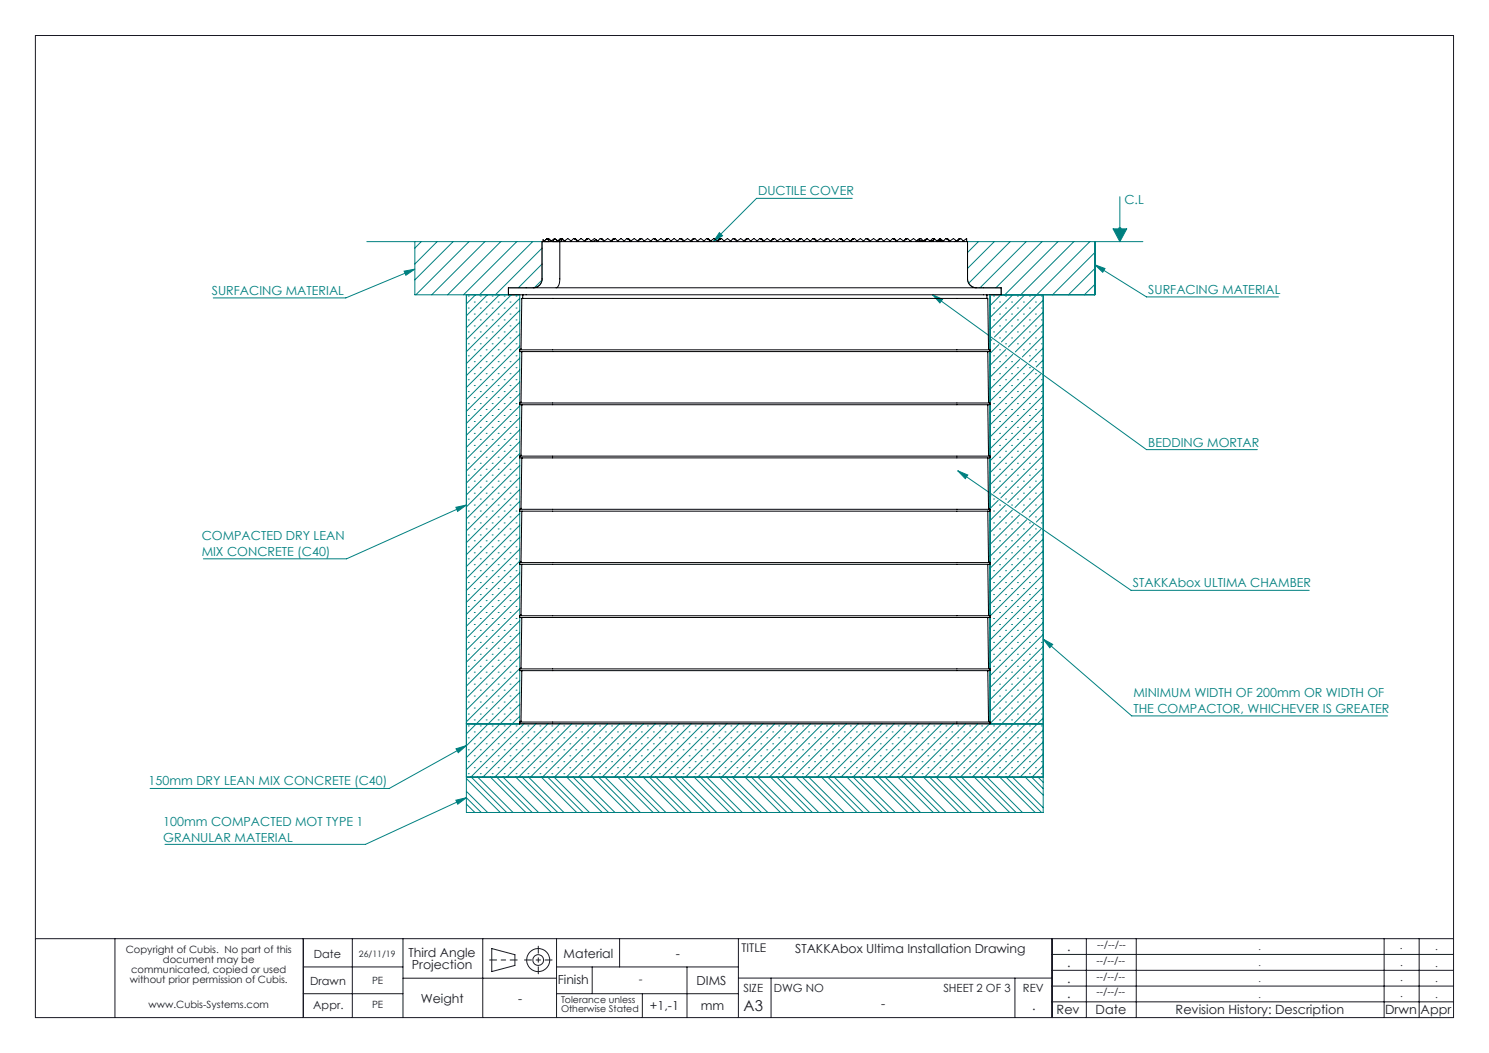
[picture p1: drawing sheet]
<svg xmlns="http://www.w3.org/2000/svg" width="420mm" height="297mm" viewBox="0 0 420 297" stroke-linecap="round" stroke-linejoin="round" font-family="sans-serif">
<g fill="none" stroke="#191924" stroke-width=".28">
<path d="M10 10h400v277h-400zM10 264.8h400M32.4 264.8v22.2M85.5 264.8v22.2M85.5 272.7h28.2M99.4 264.8v22.2M113.7 275.9h43.3M113.7 264.8v22.2M136.2 264.8v22.2M138.7 267.5l6.5 1.8v3l-6.5 1.7zM157 264.8v22.2M157 272.7h51.3"/>
<path d="M167 272.7v7.6M174.8 264.8v7.9M193.8 272.7v14.3M208.3 275.9h88.5M208.3 264.8v22.2M217.5 275.9v11.1M286.3 275.9v11.1M296.8 269.2h113.2M296.8 273.7h113.2M296.8 278.1h113.2M296.8 264.8v22.2M306.4 264.8v22.2"/>
<path d="M320.5 264.8v22.2M390.4 264.8v22.2M400.3 264.8v22.2M85.5 280.3h28.2M157 280.3h51.3M181.2 280.3v6.7M296.8 282.6h113.2"/>
<circle cx="151.8" cy="270.8" r="3.2"/>
<circle cx="151.8" cy="270.8" r="1.51"/>
</g>
<g fill="none" stroke="#008080" stroke-width=".28">
<path d="M315.9 55.5v12.7M103.5 68.2h49.4v10.5a2.46 2.46 0 0 1-2.5 2.5h-7v1.9M117 68.2v14.9h29.6v121M118.8 68.2l-1.8 1.8M123.3 68.2l-6.3 6.3M127.8 68.2l-10.8 10.7M132.3 68.2l-15 14.9M136.8 68.2l-15 14.9M141.3 68.2l-15 14.9M145.8 68.2l-15.1 14.9M150.2 68.2l-14.9 14.9M152.9 70l-13.2 13.1"/>
<path d="M152.9 74.5l-6.7 6.7M152.9 79l-2.2 2.1M276 68.2l-3.1 3M280.5 68.2l-7.6 7.5M284.9 68.2l-11.7 11.7M289.5 68.2l-13.1 13M293.9 68.2l-13 13M298.4 68.2l-15 14.9M302.9 68.2l-15 14.9M307.4 68.2l-26.9 26.9M308.8 68.2v14.9h-29.5v121M308.8 71.2l-11.9 11.9"/>
<path d="M308.8 75.7l-7.4 7.4M314 64.6h3.8l-1.9 3.6zM315.5 64.2l.7 .7M316.2 64.2l-.7 .7M322.4 68.2h-49.5v10.5a2.52 2.52 0 0 0 2.5 2.5h7v1.9M131.6 83.1v146.1h162.7v-146.1M132.1 83.5h.1M132.1 86.9h.1M132.1 90.2h.1M132.1 93.6h.1M132.1 97h.1M133.8 85.2h.1"/>
<path d="M133.8 88.6h.1M133.8 91.9h.1M133.8 95.3h.1M133.8 98.7h.1M134.1 83.1l-2.5 2.6M135.5 83.5h.1M135.5 86.9h.1M135.5 90.2h.1M135.5 93.6h.1M135.5 97h.1M137.1 85.2h.1M137.1 88.6h.1"/>
<path d="M137.1 91.9h.1M137.1 95.3h.1M137.1 98.7h.1M137.5 83.1l-5.9 6M138.8 83.5h.1M138.8 86.9h.1M138.8 90.2h.1M138.8 93.6h.1M138.8 97h.1M140.5 85.2h.1M140.5 88.6h.1M140.5 91.9h.1"/>
<path d="M140.5 95.3h.1M140.5 98.7h.1M140.9 83.1l-9.3 9.4M142.2 83.5h.1M142.2 86.9h.1M142.2 90.2h.1M142.2 93.6h.1M142.2 97h.1M143.9 85.2h.1M143.9 88.6h.1M143.9 91.9h.1M143.9 95.3h.1"/>
<path d="M143.9 98.7h.1M144.2 83.1l-12.6 12.7M145.6 83.5h.1M145.6 86.9h.1M145.6 90.2h.1M145.6 93.6h.1M145.6 97h.1M146.6 84.1l-15 15.1M146.6 87.5l-15 15M146.6 90.9l-15 15M146.6 94.3l-15 15M146.6 97.6l-15 15.1"/>
<path d="M279.8 95.8l-.5 .5M280.2 83.5h.1M280.2 86.9h.1M280.2 90.2h.1M280.2 93.6h.1M280.2 97h.1M281.8 97.2l-2.5 2.5M281.9 85.2h.1M281.9 88.6h.1M281.9 91.9h.1M281.9 95.3h.1M281.9 98.7h.1"/>
<path d="M282.3 83.1l-3 3.1M283.6 83.5h.1M283.6 86.9h.1M283.6 90.2h.1M283.6 93.6h.1M283.6 97h.1M283.7 98.6l-4.4 4.4M285.3 85.2h.1M285.3 88.6h.1M285.3 91.9h.1M285.3 95.3h.1M285.7 100l-6.4 6.4"/>
<path d="M285.7 83.1l-6.4 6.5M287 83.5h.1M287 86.9h.1M287 90.2h.1M287 93.6h.1M287 97h.1M288.7 85.2h.1M288.7 88.6h.1M288.7 91.9h.1M288.7 95.3h.1M288.7 98.7h.1M289 83.1l-9.7 9.9"/>
<path d="M290.4 83.5h.1M290.4 86.9h.1M290.4 90.2h.1M290.4 93.6h.1M290.4 97h.1M292.1 85.2h.1M292.1 88.6h.1M292.1 91.9h.1M292.1 95.3h.1M292.1 98.7h.1M293.7 83.5h.1M293.7 86.9h.1"/>
<path d="M293.7 90.2h.1M293.7 93.6h.1M293.7 97h.1M294.3 84.7l-11.8 11.7M294.3 94.8l-5.9 5.9M294.3 98.1l-4 4M294.3 88l-9.9 9.9M294.3 91.4l-7.9 7.9M308.8 80.2l-2.9 2.9M132.1 100.4h.1M132.1 103.7h.1M132.1 107.1h.1"/>
<path d="M132.1 110.5h.1M132.1 113.8h.1M132.1 117.2h.1M133.8 102h.1M133.8 105.4h.1M133.8 108.8h.1M133.8 112.1h.1M133.8 115.5h.1M133.8 118.9h.1M135.5 100.4h.1M135.5 103.7h.1M135.5 107.1h.1"/>
<path d="M135.5 110.5h.1M135.5 113.8h.1M135.5 117.2h.1M137.1 102h.1M137.1 105.4h.1M137.1 108.8h.1M137.1 112.1h.1M137.1 115.5h.1M137.1 118.9h.1M138.8 100.4h.1M138.8 103.7h.1M138.8 107.1h.1"/>
<path d="M138.8 110.5h.1M138.8 113.8h.1M138.8 117.2h.1M140.5 102h.1M140.5 105.4h.1M140.5 108.8h.1M140.5 112.1h.1M140.5 115.5h.1M140.5 118.9h.1M142.2 100.4h.1M142.2 103.7h.1M142.2 107.1h.1"/>
<path d="M142.2 110.5h.1M142.2 113.8h.1M142.2 117.2h.1M143.9 102h.1M143.9 105.4h.1M143.9 108.8h.1M143.9 112.1h.1M143.9 115.5h.1M143.9 118.9h.1M145.6 100.4h.1M145.6 103.7h.1M145.6 107.1h.1"/>
<path d="M145.6 110.5h.1M145.6 113.8h.1M145.6 117.2h.1M146.6 101l-15 15M146.6 104.3l-15 15.1M146.6 107.7l-15 15.1M146.6 111.1l-15 15M146.6 114.5l-15 15M146.6 117.8l-15 15.1M280.2 100.4h.1M280.2 103.7h.1M280.2 107.1h.1"/>
<path d="M280.2 110.5h.1M280.2 113.8h.1M280.2 117.2h.1M281.9 102h.1M281.9 105.4h.1M281.9 108.8h.1M281.9 112.1h.1M281.9 115.5h.1M281.9 118.9h.1M283.6 100.4h.1M283.6 103.7h.1M283.6 107.1h.1"/>
<path d="M283.6 110.5h.1M283.6 113.8h.1M283.6 117.2h.1M285.3 102h.1M285.3 105.4h.1M285.3 108.8h.1M285.3 112.1h.1M285.3 115.5h.1M285.3 118.9h.1M287 103.7h.1M287 107.1h.1M287 110.5h.1"/>
<path d="M287 113.8h.1M287 117.2h.1M287.6 101.4l-8.3 8.4M288.7 105.4h.1M288.7 108.8h.1M288.7 112.1h.1M288.7 115.5h.1M288.7 118.9h.1M289.6 102.8l-10.3 10.3M290.4 100.4h.1M290.4 103.7h.1M290.4 107.1h.1"/>
<path d="M290.4 110.5h.1M290.4 113.8h.1M290.4 117.2h.1M291.6 104.2l-12.3 12.3M292.1 102h.1M292.1 105.4h.1M292.1 108.8h.1M292.1 112.1h.1M292.1 115.5h.1M292.1 118.9h.1M293.5 105.6l-14.2 14.3M293.7 100.4h.1"/>
<path d="M293.7 103.7h.1M293.7 107.1h.1M293.7 110.5h.1M293.7 113.8h.1M293.7 117.2h.1M294.3 111.6l-15 15M294.3 115l-15 15M294.3 101.5l-2 2M294.3 108.3l-15 15M294.3 118.4l-15 14.9M132.1 120.5h.1M132.1 123.9h.1"/>
<path d="M132.1 127.3h.1M132.1 130.7h.1M132.1 134h.1M132.1 137.4h.1M133.8 122.2h.1M133.8 125.6h.1M133.8 129h.1M133.8 132.4h.1M133.8 135.7h.1M133.8 139.1h.1M135.5 120.5h.1M135.5 123.9h.1"/>
<path d="M135.5 127.3h.1M135.5 130.7h.1M135.5 134h.1M135.5 137.4h.1M137.1 122.2h.1M137.1 125.6h.1M137.1 129h.1M137.1 132.4h.1M137.1 135.7h.1M137.1 139.1h.1M138.8 120.5h.1M138.8 123.9h.1"/>
<path d="M138.8 127.3h.1M138.8 130.7h.1M138.8 134h.1M138.8 137.4h.1M140.5 122.2h.1M140.5 125.6h.1M140.5 129h.1M140.5 132.4h.1M140.5 135.7h.1M140.5 139.1h.1M142.2 120.5h.1M142.2 123.9h.1"/>
<path d="M142.2 127.3h.1M142.2 130.7h.1M142.2 134h.1M142.2 137.4h.1M143.9 122.2h.1M143.9 125.6h.1M143.9 129h.1M143.9 132.4h.1M143.9 135.7h.1M143.9 139.1h.1M145.6 120.5h.1M145.6 123.9h.1"/>
<path d="M145.6 127.3h.1M145.6 130.7h.1M145.6 134h.1M145.6 137.4h.1M146.6 121.2l-15 15M146.6 124.6l-15 15M146.6 127.9l-14.9 14.9M146.6 131.3l-15 15M146.6 134.7l-15 15M146.6 138l-15 15.1M279.5 139.8l-.2 .3M280.2 120.5h.1"/>
<path d="M280.2 123.9h.1M280.2 127.3h.1M280.2 130.7h.1M280.2 134h.1M280.2 137.4h.1M281.9 122.2h.1M281.9 125.6h.1M281.9 129h.1M281.9 132.4h.1M281.9 135.7h.1M281.9 139.1h.1M283.6 120.5h.1"/>
<path d="M283.6 123.9h.1M283.6 127.3h.1M283.6 130.7h.1M283.6 134h.1M283.6 137.4h.1M285.3 122.2h.1M285.3 125.6h.1M285.3 129h.1M285.3 132.4h.1M285.3 135.7h.1M285.3 139.1h.1M287 120.5h.1"/>
<path d="M287 123.9h.1M287 127.3h.1M287 130.7h.1M287 134h.1M287 137.4h.1M288.7 122.2h.1M288.7 125.6h.1M288.7 129h.1M288.7 132.4h.1M288.7 135.7h.1M288.7 139.1h.1M290.4 120.5h.1"/>
<path d="M290.4 123.9h.1M290.4 127.3h.1M290.4 130.7h.1M290.4 134h.1M290.4 137.4h.1M292.1 122.2h.1M292.1 125.6h.1M292.1 129h.1M292.1 132.4h.1M292.1 135.7h.1M292.1 139.1h.1M293.7 120.5h.1"/>
<path d="M293.7 123.9h.1M293.7 127.3h.1M293.7 130.7h.1M293.7 134h.1M293.7 137.4h.1M294.3 121.7l-15 15M294.3 125.1l-14 14M294.3 128.4l-12 12M294.3 135.2l-8 8M294.3 138.6l-6 5.9M294.3 131.8l-10 10M132.1 140.8h.1"/>
<path d="M132.1 144.1h.1M132.1 147.5h.1M132.1 150.9h.1M132.1 154.2h.1M132.1 157.6h.1M133.8 142.4h.1M133.8 145.8h.1M133.8 149.2h.1M133.8 152.5h.1M133.8 155.9h.1M133.8 159.3h.1M135.5 140.8h.1"/>
<path d="M135.5 144.1h.1M135.5 147.5h.1M135.5 150.9h.1M135.5 154.2h.1M135.5 157.6h.1M137.1 142.4h.1M137.1 145.8h.1M137.1 149.2h.1M137.1 152.5h.1M137.1 155.9h.1M137.1 159.3h.1M138.8 140.8h.1"/>
<path d="M138.8 144.1h.1M138.8 147.5h.1M138.8 150.9h.1M138.8 154.2h.1M138.8 157.6h.1M140.5 142.4h.1M140.5 145.8h.1M140.5 149.2h.1M140.5 152.5h.1M140.5 155.9h.1M140.5 159.3h.1M142.2 140.8h.1"/>
<path d="M142.2 144.1h.1M142.2 147.5h.1M142.2 150.9h.1M142.2 154.2h.1M142.2 157.6h.1M143.9 142.4h.1M143.9 145.8h.1M143.9 149.2h.1M143.9 152.5h.1M143.9 155.9h.1M143.9 159.3h.1M145.6 140.8h.1"/>
<path d="M145.6 144.1h.1M145.6 147.5h.1M145.6 150.9h.1M145.6 154.2h.1M145.6 157.6h.1M146.6 141.4l-15 15.1M146.6 144.8l-15 15M146.6 148.1l-15 15.1M146.6 151.5l-15 15M146.6 154.9l-15 15M146.6 158.3l-15 15M280.2 140.8h.1"/>
<path d="M280.2 144.1h.1M280.2 147.5h.1M280.2 150.9h.1M280.2 154.2h.1M280.2 157.6h.1M281.6 141.1l-2.3 2.3M281.9 142.4h.1M281.9 145.8h.1M281.9 149.2h.1M281.9 152.5h.1M281.9 155.9h.1M281.9 159.3h.1"/>
<path d="M283.6 142.5l-4.3 4.3M283.6 140.8h.1M283.6 144.1h.1M283.6 147.5h.1M283.6 150.9h.1M283.6 154.2h.1M283.6 157.6h.1M285.3 142.4h.1M285.3 145.8h.1M285.3 149.2h.1M285.3 152.5h.1M285.3 155.9h.1"/>
<path d="M285.3 159.3h.1M285.6 143.9l-6.3 6.3M287 140.8h.1M287 147.5h.1M287 150.9h.1M287 154.2h.1M287 157.6h.1M287.6 145.2l-8.3 8.4M288.7 142.4h.1M288.7 149.2h.1M288.7 152.5h.1M288.7 155.9h.1"/>
<path d="M288.7 159.3h.1M289.6 146.6l-10.3 10.3M290.4 140.8h.1M290.4 144.1h.1M290.4 147.5h.1M290.4 150.9h.1M290.4 154.2h.1M290.4 157.6h.1M291.6 148l-12.3 12.3M292.1 142.4h.1M292.1 145.8h.1M292.1 149.2h.1"/>
<path d="M292.1 152.5h.1M292.1 155.9h.1M292.1 159.3h.1M293.6 149.3l-14.3 14.4M293.7 140.8h.1M293.7 144.1h.1M293.7 147.5h.1M293.7 150.9h.1M293.7 154.2h.1M293.7 157.6h.1M294.3 141.9l-4 4M294.3 152l-15 15"/>
<path d="M294.3 155.4l-15 15M294.3 158.7l-15 15.1M294.3 145.3l-2 1.9M132.1 161h.1M132.1 164.3h.1M132.1 167.7h.1M132.1 171.1h.1M132.1 174.4h.1M132.1 177.8h.1M133.8 162.7h.1M133.8 166h.1M133.8 169.4h.1"/>
<path d="M133.8 172.8h.1M133.8 176.1h.1M133.8 179.5h.1M135.5 161h.1M135.5 164.3h.1M135.5 167.7h.1M135.5 171.1h.1M135.5 174.4h.1M135.5 177.8h.1M137.1 162.7h.1M137.1 166h.1M137.1 169.4h.1"/>
<path d="M137.1 172.8h.1M137.1 176.1h.1M137.1 179.5h.1M138.8 161h.1M138.8 164.3h.1M138.8 167.7h.1M138.8 171.1h.1M138.8 174.4h.1M138.8 177.8h.1M140.5 162.7h.1M140.5 166h.1M140.5 169.4h.1"/>
<path d="M140.5 172.8h.1M140.5 176.1h.1M140.5 179.5h.1M142.2 161h.1M142.2 164.3h.1M142.2 167.7h.1M142.2 171.1h.1M142.2 174.4h.1M142.2 177.8h.1M143.9 162.7h.1M143.9 166h.1M143.9 169.4h.1"/>
<path d="M143.9 172.8h.1M143.9 176.1h.1M143.9 179.5h.1M145.6 161h.1M145.6 164.3h.1M145.6 167.7h.1M145.6 171.1h.1M145.6 174.4h.1M145.6 177.8h.1M146.6 161.6l-15 15M146.6 165l-15 15M146.6 168.3l-15 15.1"/>
<path d="M146.6 171.7l-15 15.1M146.6 175.1l-15 15M146.6 178.4l-15 15.1M280.2 161h.1M280.2 164.3h.1M280.2 167.7h.1M280.2 171.1h.1M280.2 174.4h.1M280.2 177.8h.1M281.9 162.7h.1M281.9 166h.1M281.9 169.4h.1"/>
<path d="M281.9 172.8h.1M281.9 176.1h.1M281.9 179.5h.1M283.6 161h.1M283.6 164.3h.1M283.6 167.7h.1M283.6 171.1h.1M283.6 174.4h.1M283.6 177.8h.1M285.3 162.7h.1M285.3 166h.1M285.3 169.4h.1"/>
<path d="M285.3 172.8h.1M285.3 176.1h.1M285.3 179.5h.1M287 161h.1M287 164.3h.1M287 167.7h.1M287 171.1h.1M287 174.4h.1M287 177.8h.1M288.7 162.7h.1M288.7 166h.1M288.7 169.4h.1"/>
<path d="M288.7 172.8h.1M288.7 176.1h.1M288.7 179.5h.1M290.4 161h.1M290.4 164.3h.1M290.4 167.7h.1M290.4 171.1h.1M290.4 174.4h.1M290.4 177.8h.1M292.1 162.7h.1M292.1 166h.1M292.1 169.4h.1"/>
<path d="M292.1 172.8h.1M292.1 176.1h.1M292.1 179.5h.1M293.7 161h.1M293.7 164.3h.1M293.7 167.7h.1M293.7 171.1h.1M293.7 174.4h.1M293.7 177.8h.1M294.3 165.5l-15 15M294.3 168.9l-15 15M294.3 172.2l-15 15"/>
<path d="M294.3 179l-15 15M294.3 162.1l-15 15M294.3 175.6l-15 15M132.1 181.2h.1M132.1 184.5h.1M132.1 187.9h.1M132.1 191.3h.1M132.1 194.7h.1M132.1 198h.1M133.8 182.8h.1M133.8 186.2h.1M133.8 189.6h.1"/>
<path d="M133.8 193h.1M133.8 196.3h.1M133.8 199.7h.1M135.5 181.2h.1M135.5 184.5h.1M135.5 187.9h.1M135.5 191.3h.1M135.5 194.7h.1M135.5 198h.1M137.1 182.8h.1M137.1 186.2h.1M137.1 189.6h.1"/>
<path d="M137.1 193h.1M137.1 196.3h.1M137.1 199.7h.1M138.8 181.2h.1M138.8 184.5h.1M138.8 187.9h.1M138.8 191.3h.1M138.8 194.7h.1M138.8 198h.1M140.5 182.8h.1M140.5 186.2h.1M140.5 189.6h.1"/>
<path d="M140.5 193h.1M140.5 196.3h.1M140.5 199.7h.1M142.2 181.2h.1M142.2 184.5h.1M142.2 187.9h.1M142.2 191.3h.1M142.2 194.7h.1M142.2 198h.1M143.9 182.8h.1M143.9 186.2h.1M143.9 189.6h.1"/>
<path d="M143.9 193h.1M143.9 196.3h.1M143.9 199.7h.1M145.6 181.2h.1M145.6 184.5h.1M145.6 187.9h.1M145.6 191.3h.1M145.6 194.7h.1M145.6 198h.1M146.6 191.9l-15 15.1M146.6 195.3l-15 15M146.6 198.6l-15 15.1"/>
<path d="M146.6 181.8l-15 15M146.6 185.2l-15 15M146.6 188.6l-15 15M280.2 181.2h.1M280.2 184.5h.1M280.2 187.9h.1M280.2 191.3h.1M280.2 194.7h.1M280.2 198h.1M281.9 182.8h.1M281.9 186.2h.1M281.9 189.6h.1"/>
<path d="M281.9 193h.1M281.9 196.3h.1M281.9 199.7h.1M283.6 181.2h.1M283.6 184.5h.1M283.6 187.9h.1M283.6 191.3h.1M283.6 194.7h.1M283.6 198h.1M285.3 182.8h.1M285.3 186.2h.1M285.3 189.6h.1"/>
<path d="M285.3 193h.1M285.3 196.3h.1M285.3 199.7h.1M287 181.2h.1M287 184.5h.1M287 187.9h.1M287 191.3h.1M287 194.7h.1M287 198h.1M288.7 182.8h.1M288.7 186.2h.1M288.7 189.6h.1"/>
<path d="M288.7 193h.1M288.7 196.3h.1M288.7 199.7h.1M290.4 181.2h.1M290.4 184.5h.1M290.4 187.9h.1M290.4 191.3h.1M290.4 194.7h.1M290.4 198h.1M292.1 182.8h.1M292.1 186.2h.1M292.1 189.6h.1"/>
<path d="M292.1 193h.1M292.1 196.3h.1M292.1 199.7h.1M293.7 181.2h.1M293.7 184.5h.1M293.7 187.9h.1M293.7 191.3h.1M293.7 194.7h.1M293.7 198h.1M294.3 182.3l-15 15M294.3 185.7l-15 15M294.3 189.1l-15 15"/>
<path d="M294.3 192.4l-26.8 26.8M294.3 195.8l-23.4 23.4M294.3 199.2l-20.1 20M131.6 204.1h162.7M131.6 219.2h162.7M131.6 219.6l9.5 9.6M132.1 204.7h.1M132.1 208.1h.1M132.1 211.5h.1M132.1 214.8h.1M132.1 218.2h.1M132.1 201.4h.1"/>
<path d="M132.9 219.2l10 10M133.8 206.4h.1M133.8 209.8h.1M133.8 213.2h.1M133.8 216.5h.1M133.8 203.1h.1M134.7 219.2l10 10M135.5 204.7h.1M135.5 208.1h.1M135.5 211.5h.1M135.5 214.8h.1M135.5 218.2h.1"/>
<path d="M135.5 201.4h.1M137.1 206.4h.1M137.1 209.8h.1M137.1 213.2h.1M137.1 216.5h.1M137.1 203.1h.1M138.3 219.2l10 10M138.8 204.7h.1M138.8 208.1h.1M138.8 211.5h.1M138.8 214.8h.1M138.8 218.2h.1"/>
<path d="M138.8 201.4h.1M140.1 219.2l10 10M140.5 206.4h.1M140.5 209.8h.1M140.5 213.2h.1M140.5 216.5h.1M140.5 203.1h.1M141.9 219.2l10 10M142.2 204.7h.1M142.2 208.1h.1M142.2 211.5h.1M142.2 214.8h.1"/>
<path d="M142.2 218.2h.1M142.2 201.4h.1M143.9 206.4h.1M143.9 209.8h.1M143.9 213.2h.1M143.9 216.5h.1M143.9 203.1h.1M145.5 219.2l10 10M145.6 204.7h.1M145.6 208.1h.1M145.6 211.5h.1M145.6 214.8h.1"/>
<path d="M145.6 218.2h.1M145.6 201.4h.1M146.6 202l-15 15.1M147.2 206.4h.1M147.2 209.8h.1M147.2 213.2h.1M147.2 216.5h.1M147.3 219.2l10 10M147.8 204.1l-15 15.1M148.9 204.7h.1M148.9 208.1h.1M148.9 211.5h.1"/>
<path d="M148.9 214.8h.1M148.9 218.2h.1M149.1 219.2l10 10M150.6 206.4h.1M150.6 209.8h.1M150.6 213.2h.1M150.6 216.5h.1M151.2 204.1l-15 15.1M152.3 204.7h.1M152.3 208.1h.1M152.3 211.5h.1M152.3 214.8h.1"/>
<path d="M152.3 218.2h.1M152.7 219.2l10 10M154 206.4h.1M154 209.8h.1M154 213.2h.1M154 216.5h.1M154.5 219.2l10 10M154.6 204.1l-15 15.1M155.6 204.7h.1M155.6 208.1h.1M155.6 211.5h.1M155.6 214.8h.1"/>
<path d="M155.6 218.2h.1M156.3 219.2l10 10M157.3 206.4h.1M157.3 209.8h.1M157.3 213.2h.1M157.3 216.5h.1M157.9 204.1l-15 15.1M159 204.7h.1M159 208.1h.1M159 211.5h.1M159 214.8h.1M159 218.2h.1"/>
<path d="M159.8 219.2l10.1 10M160.7 206.4h.1M160.7 209.8h.1M160.7 213.2h.1M160.7 216.5h.1M161.3 204.1l-15 15.1M161.6 219.2l10.1 10M162.4 204.7h.1M162.4 208.1h.1M162.4 211.5h.1M162.4 214.8h.1M162.4 218.2h.1"/>
<path d="M163.4 219.2l10.1 10M164.1 206.4h.1M164.1 209.8h.1M164.1 213.2h.1M164.1 216.5h.1M164.7 204.1l-15.1 15.1M165.8 204.7h.1M165.8 208.1h.1M165.8 211.5h.1M165.8 214.8h.1M165.8 218.2h.1M167 219.2l10.1 10"/>
<path d="M167.5 206.4h.1M167.5 209.8h.1M167.5 213.2h.1M167.5 216.5h.1M168 204.1l-15 15.1M168.8 219.2l10 10M169.1 204.7h.1M169.1 208.1h.1M169.1 211.5h.1M169.1 214.8h.1M169.1 218.2h.1M170.6 219.2l10 10"/>
<path d="M170.8 206.4h.1M170.8 209.8h.1M170.8 213.2h.1M170.8 216.5h.1M171.4 204.1l-15 15.1M172.5 204.7h.1M172.5 208.1h.1M172.5 211.5h.1M172.5 214.8h.1M172.5 218.2h.1M174.2 206.4h.1M174.2 209.8h.1"/>
<path d="M174.2 213.2h.1M174.2 216.5h.1M174.2 219.2l10 10M174.8 204.1l-15 15.1M175.9 204.7h.1M175.9 208.1h.1M175.9 211.5h.1M175.9 214.8h.1M175.9 218.2h.1M176 219.2l10 10M177.6 206.4h.1M177.6 209.8h.1"/>
<path d="M177.6 213.2h.1M177.6 216.5h.1M177.8 219.2l10 10M178.2 204.1l-15.1 15.1M179.2 204.7h.1M179.2 208.1h.1M179.2 211.5h.1M179.2 214.8h.1M179.2 218.2h.1M180.9 206.4h.1M180.9 209.8h.1M180.9 213.2h.1"/>
<path d="M180.9 216.5h.1M181.4 219.2l10 10M181.5 204.1l-15 15.1M182.6 204.7h.1M182.6 208.1h.1M182.6 211.5h.1M182.6 214.8h.1M182.6 218.2h.1M183.2 219.2l10 10M184.3 206.4h.1M184.3 209.8h.1M184.3 213.2h.1"/>
<path d="M184.3 216.5h.1M184.9 204.1l-15 15.1M185 219.2l10 10M186 204.7h.1M186 208.1h.1M186 211.5h.1M186 214.8h.1M186 218.2h.1M187.6 206.4h.1M187.6 209.8h.1M187.6 213.2h.1M187.6 216.5h.1"/>
<path d="M188.2 204.1l-15 15.1M188.6 219.2l10 10M189.3 204.7h.1M189.3 208.1h.1M189.3 211.5h.1M189.3 214.8h.1M189.3 218.2h.1M190.4 219.2l10 10M191 206.4h.1M191 209.8h.1M191 213.2h.1M191 216.5h.1"/>
<path d="M191.6 204.1l-15 15.1M192.2 219.2l10 10M192.7 204.7h.1M192.7 208.1h.1M192.7 211.5h.1M192.7 214.8h.1M192.7 218.2h.1M194.4 206.4h.1M194.4 209.8h.1M194.4 213.2h.1M194.4 216.5h.1M195 204.1l-15 15.1"/>
<path d="M195.8 219.2l10 10M196.1 204.7h.1M196.1 208.1h.1M196.1 211.5h.1M196.1 214.8h.1M196.1 218.2h.1M197.6 219.2l10 10M197.8 206.4h.1M197.8 209.8h.1M197.8 213.2h.1M197.8 216.5h.1M198.3 204.1l-15 15.1"/>
<path d="M199.4 219.2l10 10M199.4 204.7h.1M199.4 208.1h.1M199.4 211.5h.1M199.4 214.8h.1M199.4 218.2h.1M201.1 206.4h.1M201.1 209.8h.1M201.1 213.2h.1M201.1 216.5h.1M201.7 204.1l-15 15.1M202.8 204.7h.1"/>
<path d="M202.8 208.1h.1M202.8 211.5h.1M202.8 214.8h.1M202.8 218.2h.1M203 219.2l10 10M204.5 206.4h.1M204.5 209.8h.1M204.5 213.2h.1M204.5 216.5h.1M204.8 219.2l10 10M205.1 204.1l-15 15.1M206.2 204.7h.1"/>
<path d="M206.2 208.1h.1M206.2 211.5h.1M206.2 214.8h.1M206.2 218.2h.1M206.6 219.2l10 10M207.9 206.4h.1M207.9 209.8h.1M207.9 213.2h.1M207.9 216.5h.1M208.5 204.1l-15.1 15.1M209.5 204.7h.1M209.5 208.1h.1"/>
<path d="M209.5 211.5h.1M209.5 214.8h.1M209.5 218.2h.1M210.1 219.2l10 10M211.2 206.4h.1M211.2 209.8h.1M211.2 213.2h.1M211.2 216.5h.1M211.8 204.1l-15 15.1M211.9 219.2l10 10M212.9 204.7h.1M212.9 208.1h.1"/>
<path d="M212.9 211.5h.1M212.9 214.8h.1M212.9 218.2h.1M213.7 219.2l10 10M214.6 206.4h.1M214.6 209.8h.1M214.6 213.2h.1M214.6 216.5h.1M215.2 204.1l-15 15.1M216.3 204.7h.1M216.3 208.1h.1M216.3 211.5h.1"/>
<path d="M216.3 214.8h.1M216.3 218.2h.1M217.3 219.2l10 10M217.9 206.4h.1M217.9 209.8h.1M217.9 213.2h.1M217.9 216.5h.1M218.5 204.1l-14.9 15.1M219.1 219.2l10 10M219.6 204.7h.1M219.6 208.1h.1M219.6 211.5h.1"/>
<path d="M219.6 214.8h.1M219.6 218.2h.1M220.9 219.2l10 10M221.3 206.4h.1M221.3 209.8h.1M221.3 213.2h.1M221.3 216.5h.1M221.9 204.1l-15 15.1M223 204.7h.1M223 208.1h.1M223 211.5h.1M223 214.8h.1"/>
<path d="M223 218.2h.1M224.5 219.2l10 10M224.7 206.4h.1M224.7 209.8h.1M224.7 213.2h.1M224.7 216.5h.1M225.3 204.1l-15 15.1M226.3 219.2l10 10M226.4 204.7h.1M226.4 208.1h.1M226.4 211.5h.1M226.4 214.8h.1"/>
<path d="M226.4 218.2h.1M228.1 206.4h.1M228.1 209.8h.1M228.1 213.2h.1M228.1 216.5h.1M228.1 219.2l10 10M228.6 204.1l-15 15.1M229.8 204.7h.1M229.8 208.1h.1M229.8 211.5h.1M229.8 214.8h.1M229.8 218.2h.1"/>
<path d="M231.4 206.4h.1M231.4 209.8h.1M231.4 213.2h.1M231.4 216.5h.1M231.7 219.2l10 10M232 204.1l-15 15.1M233.1 204.7h.1M233.1 208.1h.1M233.1 211.5h.1M233.1 214.8h.1M233.1 218.2h.1M233.5 219.2l10 10"/>
<path d="M234.8 206.4h.1M234.8 209.8h.1M234.8 213.2h.1M234.8 216.5h.1M235.3 219.2l10 10M235.4 204.1l-15 15.1M236.5 204.7h.1M236.5 208.1h.1M236.5 211.5h.1M236.5 214.8h.1M236.5 218.2h.1M238.2 206.4h.1"/>
<path d="M238.2 209.8h.1M238.2 213.2h.1M238.2 216.5h.1M238.8 204.1l-15 15.1M238.9 219.2l10 10M239.9 204.7h.1M239.9 208.1h.1M239.9 211.5h.1M239.9 214.8h.1M239.9 218.2h.1M240.7 219.2l10 10M241.5 206.4h.1"/>
<path d="M241.5 209.8h.1M241.5 213.2h.1M241.5 216.5h.1M242.1 204.1l-15 15.1M242.5 219.2l10 10M243.2 204.7h.1M243.2 208.1h.1M243.2 211.5h.1M243.2 214.8h.1M243.2 218.2h.1M244.9 206.4h.1M244.9 209.8h.1"/>
<path d="M244.9 213.2h.1M244.9 216.5h.1M245.5 204.1l-15 15.1M246.1 219.2l10 10M246.6 204.7h.1M246.6 208.1h.1M246.6 211.5h.1M246.6 214.8h.1M246.6 218.2h.1M247.9 219.2l10 10M248.3 206.4h.1M248.3 209.8h.1"/>
<path d="M248.3 213.2h.1M248.3 216.5h.1M248.8 204.1l-14.9 15.1M249.7 219.2l9.9 10M249.9 204.7h.1M249.9 208.1h.1M249.9 211.5h.1M249.9 214.8h.1M249.9 218.2h.1M251.6 206.4h.1M251.6 209.8h.1M251.6 213.2h.1"/>
<path d="M251.6 216.5h.1M252.2 204.1l-15 15.1M253.3 219.2l9.9 10M253.3 204.7h.1M253.3 208.1h.1M253.3 211.5h.1M253.3 214.8h.1M253.3 218.2h.1M255 206.4h.1M255 209.8h.1M255 213.2h.1M255 216.5h.1"/>
<path d="M255.1 219.2l9.9 10M255.6 204.1l-15 15.1M256.7 204.7h.1M256.7 208.1h.1M256.7 211.5h.1M256.7 214.8h.1M256.7 218.2h.1M256.9 219.2l9.9 10M258.4 206.4h.1M258.4 209.8h.1M258.4 213.2h.1M258.4 216.5h.1"/>
<path d="M259 204.1l-15.1 15.1M260.1 204.7h.1M260.1 208.1h.1M260.1 211.5h.1M260.1 214.8h.1M260.1 218.2h.1M260.5 219.2l9.9 10M261.7 206.4h.1M261.7 209.8h.1M261.7 213.2h.1M261.7 216.5h.1M262.2 219.2l10 10"/>
<path d="M262.3 204.1l-15 15.1M263.4 204.7h.1M263.4 208.1h.1M263.4 211.5h.1M263.4 214.8h.1M263.4 218.2h.1M264 219.2l10 10M265.1 206.4h.1M265.1 209.8h.1M265.1 213.2h.1M265.1 216.5h.1M265.7 204.1l-15 15.1"/>
<path d="M266.8 204.7h.1M266.8 208.1h.1M266.8 211.5h.1M266.8 214.8h.1M266.8 218.2h.1M267.6 219.2l10 10M268.5 206.4h.1M268.5 209.8h.1M268.5 213.2h.1M268.5 216.5h.1M269.1 204.1l-15 15.1M269.4 219.2l10 10"/>
<path d="M270.2 204.7h.1M270.2 208.1h.1M270.2 211.5h.1M270.2 214.8h.1M270.2 218.2h.1M271.2 219.2l10 10M271.9 206.4h.1M271.9 209.8h.1M271.9 213.2h.1M271.9 216.5h.1M272.4 204.1l-15 15.1M273.5 204.7h.1"/>
<path d="M273.5 208.1h.1M273.5 211.5h.1M273.5 214.8h.1M273.5 218.2h.1M274.8 219.2l10 10M275.2 206.4h.1M275.2 209.8h.1M275.2 213.2h.1M275.2 216.5h.1M275.8 204.1l-15 15.1M276.6 219.2l10 10M276.9 204.7h.1"/>
<path d="M276.9 208.1h.1M276.9 211.5h.1M276.9 214.8h.1M276.9 218.2h.1M278.4 219.2l10 10M278.6 206.4h.1M278.6 209.8h.1M278.6 213.2h.1M278.6 216.5h.1M279.2 204.1l-15 15.1M280.2 204.7h.1M280.2 208.1h.1"/>
<path d="M280.2 211.5h.1M280.2 214.8h.1M280.2 218.2h.1M280.2 201.4h.1M281.9 206.4h.1M281.9 209.8h.1M281.9 213.2h.1M281.9 216.5h.1M281.9 203.1h.1M282 219.2l10 10M283.6 204.7h.1M283.6 208.1h.1"/>
<path d="M283.6 211.5h.1M283.6 214.8h.1M283.6 218.2h.1M283.6 201.4h.1M283.8 219.2l10 10M285.3 206.4h.1M285.3 209.8h.1M285.3 213.2h.1M285.3 216.5h.1M285.3 203.1h.1M285.6 219.2l8.7 8.6M287 204.7h.1"/>
<path d="M287 208.1h.1M287 211.5h.1M287 214.8h.1M287 218.2h.1M287 201.4h.1M288.7 206.4h.1M288.7 209.8h.1M288.7 213.2h.1M288.7 216.5h.1M288.7 203.1h.1M289.2 219.2l5.1 5.1M290.4 204.7h.1"/>
<path d="M290.4 208.1h.1M290.4 211.5h.1M290.4 214.8h.1M290.4 218.2h.1M290.4 201.4h.1M291 219.2l3.3 3.3M292.1 206.4h.1M292.1 209.8h.1M292.1 213.2h.1M292.1 216.5h.1M292.1 203.1h.1M292.8 219.2l1.5 1.5"/>
<path d="M293.7 204.7h.1M293.7 208.1h.1M293.7 211.5h.1M293.7 214.8h.1M293.7 218.2h.1M293.7 201.4h.1M294.3 202.5l-16.7 16.7M294.3 205.9l-13.3 13.3M294.3 209.3l-9.9 9.9M294.3 212.7l-6.6 6.5M294.3 216l-3.2 3.2M131.6 226.8l2.3 2.4"/>
<path d="M131.6 225l4.1 4.2M131.6 223.2l5.9 6"/>
</g>
<path d="M145.9 270.8h-7.8M147.9 270.8h7.8M151.8 266.9v7.8" fill="none" stroke="#191924" stroke-width=".28" stroke-dasharray="6.3 1.3 1.3 1.3" stroke-dashoffset="4.4"/>
<path d="M314 64.6l1.9 3.6v-3.6zM315.9 64.6v3.6l1.9-3.6z" fill-rule="evenodd" fill="#008080"/>
<g fill="none" stroke="#008080" stroke-width=".28">
<path d="M240.4 55.9h-27l-12.2 12.3M114 76.5l3-.6-2.5 1.7zM117 75.9l-19.5 8.1h-37.4M202.9 65.6l.9 .9-2.6 1.7zM308.8 74.7l14.6 9h37.2M308.8 74.7l2.9 1-.7 1.1zM263.1 83.1l60.3 43.7h31.2M263.1 83.1l2.8 1.3-.8 1zM270.2 132.8l2.8 1.2-.7 1zM270.2 132.8l48.9 33.7h50.2M128.6 143.1l3-.7-2.5 1.8zM131.6 142.4l-33.8 15.2h-40.4"/>
<path d="M294.3 180.3l24.9 21.6h72.2M294.3 180.3l2.6 1.4-.8 1zM128.6 211.2l3-.9-2.3 2zM131.6 210.3l-21.8 12.1h-67.5M128.6 225.7l3-.7-2.5 1.8zM131.6 225l-28.5 13.2h-56.6"/>
</g>
<path d="M202.9 65.6l.9 .9-2.6 1.7zM308.8 74.7l2.9 1-.7 1.1zM294.3 180.3l2.6 1.4-.8 1zM270.2 132.8l2.8 1.2-.7 1zM263.1 83.1l2.8 1.3-.8 1zM114 76.5l3-.6-2.5 1.7zM128.6 143.1l3-.7-2.5 1.8zM128.6 211.2l3-.9-2.3 2zM128.6 225.7l3-.7-2.5 1.8z" fill="#008080"/>
<g fill="none" stroke="#000" stroke-width=".28">
<path d="M153.6 68l-.4-.4v.6M154.4 67.3l-1 .9M154.4 67.3l.5 .9M154.4 67.3l1.4 .9M154.4 67.3l-.4 .3M154.6 67.4l.2-.1 .6 .6M156.4 67.3l-.9 .7 .1-.1M156.4 67.3l-.5 .9M156.4 67.3l.4 .3M156.4 67.3h.1M156.8 67.6l.8 .6M156.8 67.6l.6 .6"/>
<path d="M157.2 67.9h.2M157.9 67.7l-.6 .3M157.9 67.7l-.4 .4M157.9 68.2v10.7l-.2 1.4-.4 .6-.4 .3M158.3 67.4l.2-.1 .2 .1M158.5 67.6l-.6 .1M158.6 67.6l-.6-.3-.6 .6M158.7 67.4l.7 .8M158.7 67.4l-.6 .8M159.1 67.9h.2M159.2 68l1-.7 .9 .7M161 67.9h.2"/>
<path d="M161.1 67.9v.1M162 67.4l.2-.1 .7 .6M162.7 68.2l1.2-.9 1.2 .9M162.8 67.9h.3M163 68l-1.2-.7-.9 .9M164.9 68l1.1-.7 .9 .9M164.9 67.9h.1M165.8 67.4l-.2-.1-.7 .6M168.2 67.6l-.5-.3-1 .7M168.2 67.6l-1.1 .6M168.2 67.6l.3 .5 .1-.2M168.2 67.6l.4 .4"/>
<path d="M169.5 67.4l.3-.1 .6 .6M170.2 68.2l1.2-.9 1.2 .9M170.5 68l-1.2-.7-.9 .9M172.3 68l1.2-.7 .9 .9M173 67.4h.2M173 67.4l-.6 .5M173.2 67.4h.1M174.2 67.9v.1M176.1 67.9l-.9-.6-1 .7M177 67.4l.3-.1 .6 .6M177.7 68.2l1.2-.9 1.2 .9M178 68l-1.2-.7-.9 .9"/>
<path d="M179.8 68l1.2-.7 .9 .9M180.8 67.4l-.2-.1-.7 .6M183.6 67.9l-.9-.6-1 .7M184.5 67.4l.2-.1 .7 .6M185.2 68.2l1.2-.9 1.2 .9M185.5 68l-1.2-.7-.9 .9M187.4 68l1.1-.7 .9 .9M188.3 67.4l-.2-.1-.7 .6M189.2 68l.9-.7 1 .7M192 67.4l.3-.1 .6 .6M192.7 68.2l1.2-.9 1.2 .9M193 68l-1.2-.7-.9 .9"/>
<path d="M194.8 68l1.2-.7 .9 .9M195.8 67.4l-.3-.1-.6 .6M196.7 67.9l1-.6 .9 .7M198.6 67.9v.1M199.5 67.4l.2-.1 .7 .6M200.2 68.2l1.2-.9 1.2 .9M200.5 68l-1.2-.7-.9 .9M202.4 68l1.1-.7 .9 .9M203.3 67.4l-.2-.1-.7 .6M204.2 68l1-.7 .9 .7M207 67.4l.3-.1 .6 .6M207.7 68.2l1.2-.9 1.2 .9"/>
<path d="M208 68l-1.2-.7-.9 .9M209.8 68l1.2-.7 .9 .9M210.8 67.4l-.2-.1-.7 .6M211.7 67.9v.1M213.6 67.9l-.9-.6-1 .7M214.5 67.4l.3-.1 .6 .6M215.2 68.2l1.2-.9 1.2 .9M215.5 68l-1.2-.7-.9 .9M217.3 68l1.2-.7 .9 .9M218.3 67.4l-.2-.1-.7 .6M221.1 67.9l-.9-.6-1 .7M222 67.4l.3-.1 .6 .6"/>
<path d="M222.7 68.2l1.2-.9 1.2 .9M223 68l-1.2-.7-.9 .9M224.8 68l1.2-.7 .9 .9M225.8 67.4l-.2-.1-.7 .6M226.7 68l.9-.7 1 .7M229.5 67.4l.3-.1 .6 .6M230.2 68.2l1.2-.9 1.2 .9M230.5 68l-1.2-.7-.9 .9M232.3 68l1.2-.7 .9 .9M233.3 67.4l-.3-.1-.6 .6M234.2 67.9l1-.6 .9 .6M237 67.4l.2-.1 .7 .6"/>
<path d="M237.7 68.2l1.2-.9 1.2 .9M238 68l-1.2-.7-.9 .9M239.9 68l1.1-.7 .9 .9M240.8 67.4l-.2-.1-.7 .6M241.7 68l1-.7 .9 .7M244.5 67.4l.3-.1 .6 .6M245.2 68.2l1.2-.9 1.2 .9M245.5 68l-1.2-.7-.9 .9M247.3 68l1.2-.7 .9 .9M248.3 67.4l-.2-.1-.7 .6M249.2 67.9l1-.6 .9 .6M252 67.4l.3-.1 .6 .6"/>
<path d="M252.7 68.2l1.2-.9 1.2 .9M253 68l-1.2-.7-.9 .9M254.8 68l1.2-.7 .9 .9M255.8 67.4l-.2-.1-.7 .6M256.7 68l1-.7 .9 .7M258.8 67.8l-.4 .4M258.8 67.8l1-.5 .5 .6M258.8 67.8l.2 .4M259.5 67.4l-.2-.1-.5 .5M260.5 67.9v.1M260.6 67.9h-1.2v.3M260.7 67.8l-.5 .4"/>
<path d="M260.7 67.8l.2 .1M260.8 67.9h.1M261.5 67.3l-.8 .5M261.5 67.3l1.1 .9M261.5 67.3l-.6 .6M262.2 67.9h.7M262.9 67.9h.4M262.9 67.9v.3M263.3 67.4l.2-.1 .9 .9M263.5 67.5l-.4-.2-.6 .7M263.6 67.3l-.5 .9M264.1 67.9h.2"/>
<path d="M264.3 67.9h.2M264.3 67.9v.1M264.5 67.9v.3M264.6 67.9h.9M265.1 67.3l-.7 .6M265.1 67.3v.9M265.1 67.3l.9 .6M265.5 67.9h.7M265.5 67.9v.3M267 67.4l.3-.1 .6 .6M267.8 67.9h.3M267.9 67.9h.1"/>
<path d="M268 68l-1.2-.7-.9 .9M269.7 67.9h.3M269.8 67.9l-.6 .3M269.8 67.9l.1 .3M269.8 67.9l-.9-.6-1.2 .9M269.8 67.9l1.2-.6 .8 .7M270 67.9h.1M270.8 67.4l-.3-.1-.6 .6M271.7 67.9l1-.6v.9M271.8 68l.1 .2M271.8 68l-.1 .2M143.4 81.2h139v1.9h-139z"/>
<path d="M146.6 98.7v.5h132.6M146.6 98.7h132.7M146.6 98.7l.4-.3 .2-14.2h131.4l.2 14.2 .5 .3M147.3 99.2l-.3 14.2-.4 .3M147.5 83.1l-.1 1.1M150.4 81.2a2.46 2.46 0 0 0 2.5-2.5v-10.5h120v10.5a2.52 2.52 0 0 0 2.5 2.5M278.3 83.1l.1 1.1M278.5 99.2l.3 14.2 .5 .3M279.2 99.2h.1M279.3 98.7v.4M146.6 113.7v.5h132.7v-.5M146.6 113.7h132.7"/>
<path d="M147.3 114.2l-.3 14.2-.4 .3M278.5 114.2l.3 14.2 .5 .3M146.6 128.7l-.1 .4h132.7M146.6 128.7h132.7M147.3 129.1l-.3 14.3-.4 .2M278.5 129.1l.3 14.3 .5 .2M279.2 129.1h.1M279.3 128.7v.4M146.6 143.6v.6h132.6l.1-.6M146.6 143.6h132.7M146.6 158.7v.5h132.6l.1-.5M146.6 158.7h132.7"/>
<path d="M147.3 144.2l-.3 14.2-.4 .3M147.3 159.2l-.3 14.2-.4 .3M278.5 144.2l.3 14.2 .5 .3M278.5 159.2l.3 14.2 .5 .3M146.6 173.7v.5h132.7v-.5M146.6 173.7h132.7M147.3 174.2l-.3 14.2-.4 .3M278.5 174.2l.3 14.2 .5 .3M146.6 188.7v.5h132.6M146.6 188.7h132.7M147.3 189.2l-.3 14.2-.4 .3M278.5 189.2l.3 14.2 .5 .3"/>
<path d="M279.2 189.2h.1M279.3 188.7v.4M146.6 203.7v.4h132.6M146.6 203.7h132.7M279.2 204.1h.1M279.3 203.7v.4"/>
</g>
<text font-size="4.2" fill="#191924" x="209.7" y="285.2">A3</text>
<g font-size="3.6" fill="#191924">
<text x="298" y="285.9">Rev</text>
<text x="309" y="285.9">Date</text>
<text x="331.6" y="285.9">Revision History: Description</text>
<text x="390.7" y="285.9">Drwn</text>
<text x="400.7" y="285.9">Appr</text>
</g>
<g font-size="3.5" fill="#008080">
<text x="213.9" y="55.1">DUCTILE COVER</text>
<text x="317.2" y="57.5">C.L</text>
<text x="59.8" y="83.2">SURFACING MATERIAL</text>
<text x="323.9" y="82.9">SURFACING MATERIAL</text>
<text x="323.9" y="126">BEDDING MORTAR</text>
<text x="56.9" y="152.3">COMPACTED DRY LEAN</text>
<text x="56.9" y="156.8">MIX CONCRETE (C40)</text>
<text x="319.6" y="165.7">STAKKAbox ULTIMA CHAMBER</text>
<text x="319.7" y="196.6">MINIMUM WIDTH OF 200mm OR WIDTH OF</text>
<text x="319.7" y="201.1">THE COMPACTOR, WHICHEVER IS GREATER</text>
<text x="41.9" y="221.5">150mm DRY LEAN MIX CONCRETE (C40)</text>
<text x="46.1" y="232.8">100mm COMPACTED MOT TYPE 1</text>
<text x="46.1" y="237.4">GRANULAR MATERIAL</text>
</g>
<g font-size="3.5" fill="#191924">
<text x="115.3" y="269.9">Third Angle</text>
<text x="224.3" y="268.9">STAKKAbox Ultima Installation Drawing</text>
<text x="301" y="268.3">.</text>
<text x="116.2" y="273.4">Projection</text>
<text x="159" y="270.1">Material</text>
<text x="190.6" y="270.1">-</text>
<text x="301" y="272.8">.</text>
<text x="157.3" y="277.6">Finish</text>
<text x="196.5" y="277.7">DIMS</text>
<text x="301" y="281.6">.</text>
<text x="301" y="277.2">.</text>
<text x="118.7" y="283">Weight</text>
<text x="146.2" y="283">-</text>
<text x="183.3" y="284.8">+1,-1</text>
<text x="197.7" y="284.8">mm</text>
<text x="248.5" y="284.2">-</text>
<text x="291.1" y="284.8">.</text>
</g>
<text font-size="3.4" fill="#191924" x="209.1" y="268.4">TITLE</text>
<g font-size="3.2" fill="#191924">
<text x="88.5" y="270.2">Date</text>
<text x="87.5" y="277.7">Drawn</text>
<text x="180.2" y="277.2">-</text>
<text x="209.7" y="279.7">SIZE</text>
<text x="218.3" y="279.7">DWG NO</text>
<text x="266.1" y="279.7">SHEET 2 OF 3</text>
<text x="288.5" y="279.7">REV</text>
<text x="88.4" y="284.6">Appr.</text>
</g>
<g font-size="2.8" fill="#191924">
<text x="35.5" y="268.7">Copyright of Cubis. No part of this</text>
<text x="309.5" y="267.5">--/--/--</text>
<text x="394.9" y="267.6">.</text>
<text x="404.9" y="268">.</text>
<text x="37" y="274.4">communicated, copied or used</text>
<text x="45.9" y="271.5">document may be</text>
<text x="309.3" y="272">--/--/--</text>
<text x="395" y="272.3">.</text>
<text x="404.9" y="272.7">.</text>
<text x="36.6" y="277.2">without prior permission of Cubis.</text>
<text x="104.9" y="277.6">PE</text>
<text x="309.3" y="276.4">--/--/--</text>
<text x="309.3" y="280.8">--/--/--</text>
<text x="395" y="276.7">.</text>
<text x="395" y="281.1">.</text>
<text x="404.9" y="277.1">.</text>
<text x="404.9" y="281.5">.</text>
<text x="41.9" y="284.3">www.Cubis-Systems.com</text>
<text x="104.9" y="284.4">PE</text>
</g>
<g font-size="2.6" fill="#191924">
<text x="158.2" y="283">Tolerance unless</text>
<text x="158.2" y="285.6">Otherwise Stated</text>
</g>
<g font-size="2.5" fill="#191924">
<text x="355" y="268.1">.</text>
<text x="101.2" y="270">26/11/19</text>
<text x="355" y="272.6">.</text>
<text x="355" y="281.4">.</text>
<text x="355" y="277">.</text>
</g>
</svg>
